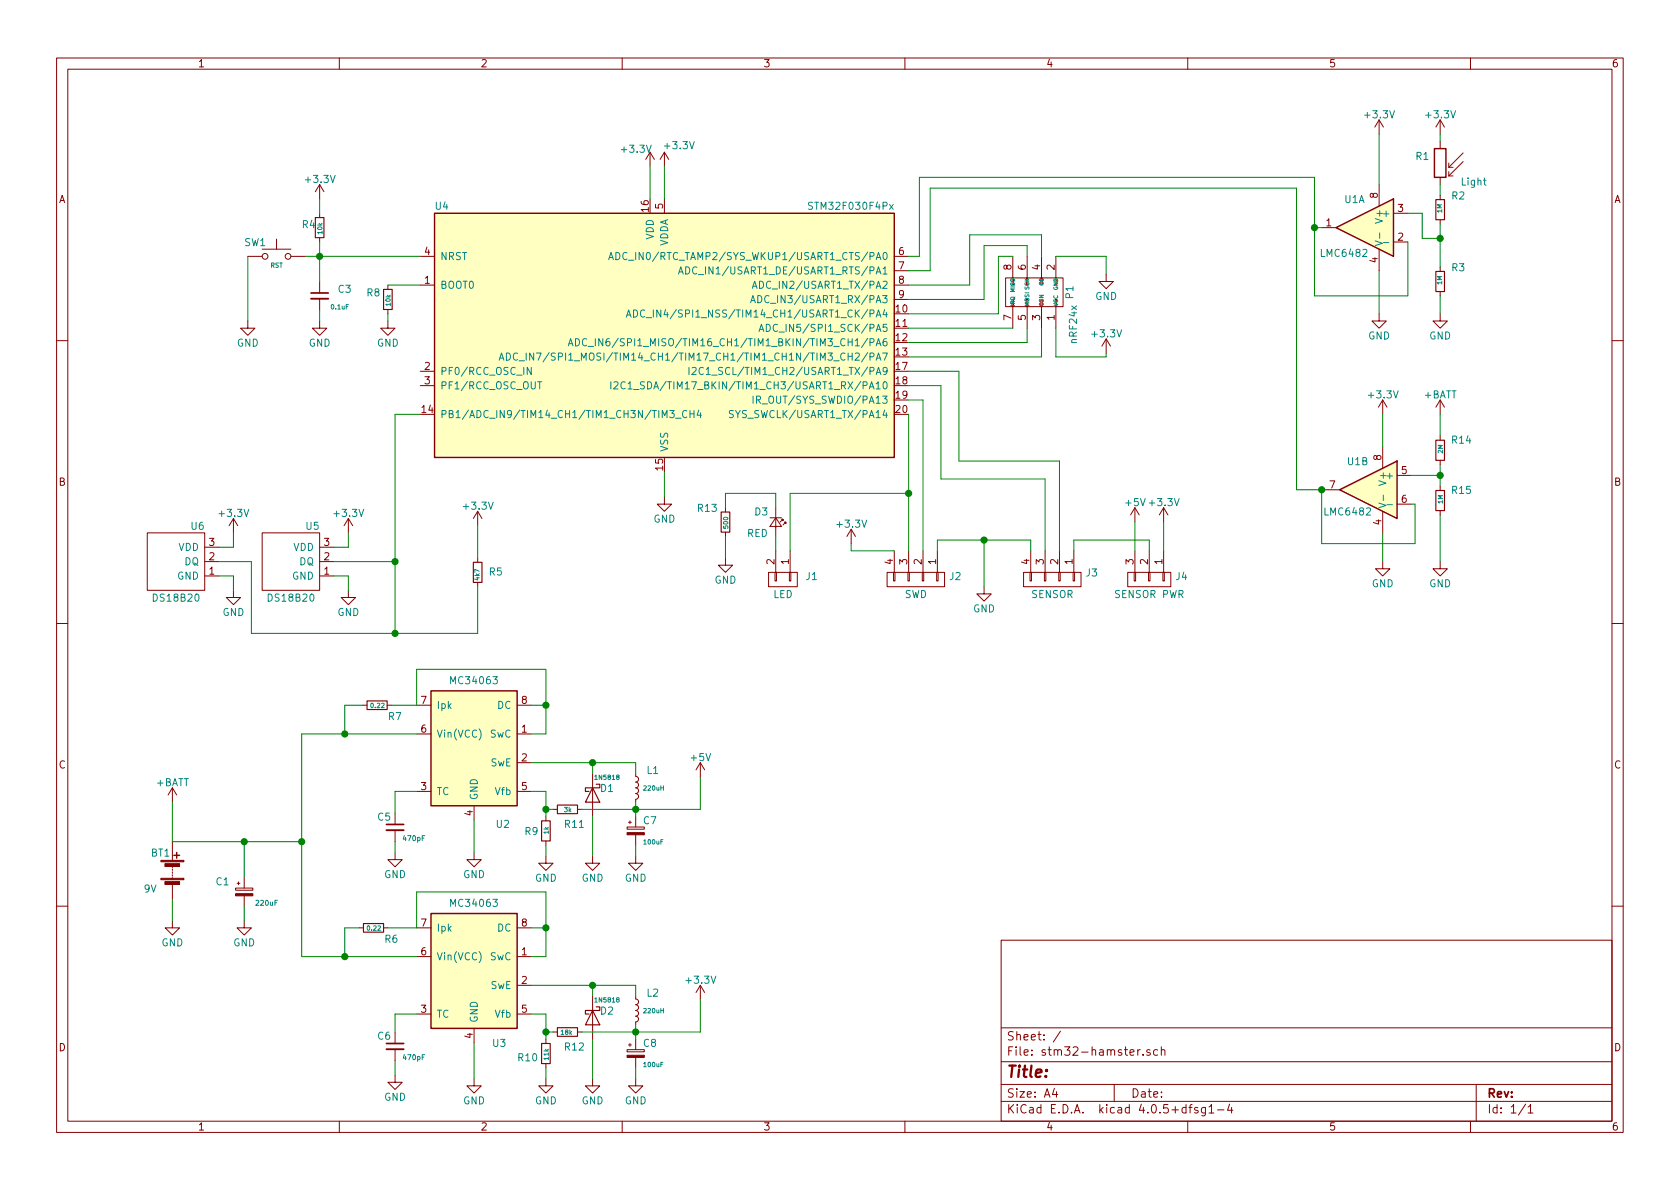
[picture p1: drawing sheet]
<svg xmlns="http://www.w3.org/2000/svg" width="297mm" height="210mm" viewBox="0 0 297 210" stroke-linecap="round" stroke-linejoin="round" font-family="sans-serif">
<g fill="none" stroke="#840000" stroke-width=".18">
<path d="M10 10.3h277v189.9h-277zM12 12.2h273v186.1h-273zM60 10.3v1.9M110 10.3v1.9M160 10.3v1.9M210 10.3v1.9M260 10.3v1.9M56.5 32.6v2.6M56.5 37.7v.8M56.5 32.6l-.7 1.3M56.5 32.6l.8 1.3M114.9 26.9l-.7 1.3"/>
<path d="M114.9 26.9v2.6M114.9 26.9l.8 1.3M117.5 26.9v2.6M117.5 35.2v2.5M117.5 26.9l-.8 1.3M117.5 26.9l.7 1.3M243.8 21.2v2.5M243.8 32.6v3.8M243.8 21.2l.8 1.3M243.8 21.2l-.7 1.3M246.4 37.7h2.5M254.6 21.2l.8 1.3"/>
<path d="M254.6 21.2v2.5M254.6 25v1.3M254.6 31.4v1.2M254.6 34.5v.8M254.6 38.9v.7M254.6 21.2l-.7 1.3M256.2 31.1h.7M256.2 28.8v.8M256.2 30.3v.8M256.2 29.6h.7M258.7 28.6l-2.5 2.5M258.7 27l-2.5 2.6"/>
<path d="M43.8 56.8v1.2h1.3l-1.3 1.3-1.3-1.3h1.3M43.8 45.3h2.6M46.4 44.1h5M48.9 42.3v1.8M51.4 45.3h2.6M56.5 56.8v1.2h1.3l-1.3 1.3-1.3-1.3h1.3M56.5 42v.8M56.5 49.8v2M56.5 52.8v2.1M68.6 56.8v1.2h1.2l-1.2 1.3-1.3-1.3h1.3M68.6 50.4v.8M68.6 54.7v.8"/>
<path d="M74.3 50.4h2.5M74.3 45.3h2.5M158.1 50.4h2.6M158.1 45.3h2.6M158.1 47.9h2.6M158.1 53h2.6M177.8 49.1h10.2v5.1h-10.2zM179.1 45.3v3.8M179.1 54.2v3.8M181.6 45.3v3.8M181.6 54.2v3.8M184.1 45.3v3.8"/>
<path d="M184.1 54.2v3.8M186.7 45.3v3.8M186.7 54.2v3.8M195.6 48.5v1.3h1.2l-1.2 1.2-1.3-1.2h1.3M195.6 59.9l-.8 1.3M195.6 59.9v2.6M195.6 59.9l.7 1.3M233.7 40.3h2.5M243.8 55.5v1.3h-1.2l1.2 1.2 1.3-1.2h-1.3M243.8 44.1v3.8M246.4 42.8h2.5M254.6 55.5v1.3h-1.2l1.2 1.2 1.3-1.2h-1.3"/>
<path d="M254.6 47.2v.8M254.6 51.6v.7M10 60.2h2M74.3 65.7h2.5M74.3 68.2h2.5M244.5 70.7v2.6M244.5 79v3.8M244.5 70.7l-.8 1.3M244.5 70.7l.7 1.3M254.6 70.7v2.6M254.6 77.1v.7M254.6 70.7l-.7 1.3"/>
<path d="M254.6 70.7l.8 1.3M285 60.2h2M26 94.2h10.2v10.2h-10.2zM36.2 99.3h2.5M36.2 96.8h2.5M41.3 91.7l.7 1.3M41.3 91.7v2.5M41.3 91.7l-.8 1.3M46.4 94.2h10.1v10.2h-10.1zM56.5 99.3h2.6M56.5 96.8h2.6M61.6 91.7l.8 1.3"/>
<path d="M61.6 91.7v2.5M61.6 91.7l-.8 1.3M84.5 90.4v2.6M84.5 98.7v.7M84.5 90.4l-.8 1.3M84.5 90.4l.7 1.3M117.5 87.9v1.2h1.2l-1.2 1.3-1.3-1.3h1.3M128.3 98.7v1.2h1.2l-1.2 1.3-1.3-1.3h1.3M128.3 89.8v.7M128.3 94.1v.8M136.1 91.6h2.1M137.2 91.6l1 1.5h-2.1z"/>
<path d="M137.2 89.8v5.1M137.2 97.4v3.8M138.2 91.8h.2v.3v-.3l-.5 .5M138.7 92.3h.2v.3v-.3l-.5 .5M139.7 97.4v3.8M150.5 93.6l-.8 1.3M150.5 93.6v2.5M150.5 93.6l.8 1.3M158.1 97.4v3.8M160.7 97.4v3.8M163.2 97.4v3.8M165.7 97.4v3.8"/>
<path d="M182.2 97.4v3.8M184.8 97.4v3.8M187.3 97.4v3.8M189.9 97.4v3.8M200.7 89.8v2.5M200.7 97.4v3.8M200.7 89.8l-.8 1.3M200.7 89.8l.7 1.3M203.2 97.4v3.8M205.7 89.8v2.5M205.7 97.4v3.8M205.7 89.8l-.7 1.3"/>
<path d="M205.7 89.8l.8 1.3M234.3 86.6h2.6M244.5 99.3v1.3h1.2l-1.2 1.2-1.3-1.2h1.3M244.5 90.4v3.8M247 84.1h2.6M247 89.1h2.6M254.6 99.3v1.3h1.3l-1.3 1.2-1.2-1.2h1.2M254.6 81.4v.8M254.6 86v.7M254.6 90.3v.8M10 110.3h2M36.2 101.8h2.5"/>
<path d="M41.3 104.4v1.3h-1.3l1.3 1.2 1.2-1.2h-1.2M56.5 101.8h2.6M61.6 104.4v1.3h-1.3l1.3 1.2 1.3-1.2h-1.3M84.5 103v.8M135.9 101.2h5.1v2.6h-5.1zM137 101.2h.3v1.5h-.3zM139.6 101.2h.2v1.5h-.2zM156.8 101.2h10.2v2.6h-10.2zM158 101.2h.2v1.5h-.2zM160.5 101.2h.3v1.5h-.3zM163.1 101.2h.2v1.5h-.2zM165.6 101.2h.3v1.5h-.3z"/>
<path d="M174 103.8v1.2h1.3l-1.3 1.3-1.3-1.3h1.3M181 101.2h10.1v2.6h-10.1zM182.1 101.2h.3v1.5h-.3zM184.7 101.2h.2v1.5h-.2zM187.2 101.2h.3v1.5h-.3zM189.7 101.2h.3v1.5h-.3zM199.4 101.2h7.6v2.6h-7.6zM200.5 101.2h.3v1.5h-.3zM203.1 101.2h.2v1.5h-.2zM205.6 101.2h.3v1.5h-.3zM285 110.3h2M30.5 139.3v2.6"/>
<path d="M30.5 139.3l-.8 1.3M30.5 139.3l.7 1.3M64.1 124.7h.8M68.5 124.7h.7M73.7 129.8h2.5M73.7 139.9h2.5M73.7 124.7h2.5M91.4 129.8h2.6M91.4 134.9h2.6M91.4 139.9h2.6M91.4 124.7h2.6M104.8 136.8v7.6"/>
<path d="M112.4 136.8v.5l.3 .1 .2 .3-.1 .4-.4 .2 .3 .1 .2 .3-.1 .4-.4 .2 .3 .1 .2 .3-.1 .5-.4 .1 .3 .2 .2 .2-.1 .5-.4 .1v.6M123.8 134.9l-.7 1.2M123.8 134.9v2.5M123.8 134.9l.8 1.2M30.5 148.8v3.3M30.5 153.2v.2M30.5 153.7v.2M30.5 154.2v.2M30.5 154.7v.2M30.5 155.2v.2M30.5 156.5v2.5M41.7 157h3v.4h-3z"/>
<path d="M41.9 156.2h.5M42.2 156v.5M43.2 155.2v1.8M43.2 158.4v1.9M69.8 150.7v1.3h1.3l-1.3 1.3-1.2-1.3h1.2M69.8 143.8v2M69.8 146.8v2M83.8 150.7v1.3h1.3l-1.3 1.3-1.3-1.3h1.3M83.8 142.5v2.5M96.5 151.4v1.2h1.3l-1.3 1.3-1.3-1.3h1.3M96.5 144.4v.8M96.5 148.7v.8"/>
<path d="M97.8 143.1h.8M102.1 143.1h.8M104.8 151.4v1.2h1.2l-1.2 1.3-1.3-1.3h1.3M110.9 146.2h3v.4h-3zM111.1 145.4h.5M111.4 145.2v.5M112.4 151.4v1.2h1.3l-1.3 1.3-1.3-1.3h1.3M112.4 144.4v1.8M112.4 147.6v1.9M10 160.2h2M30.5 162.8v1.3h1.2l-1.2 1.2-1.3-1.2h1.3M43.2 162.8v1.3h1.2l-1.2 1.2-1.3-1.2h1.3"/>
<path d="M63.5 164.1h.8M67.8 164.1h.8M73.7 169.2h2.5M73.7 179.3h2.5M73.7 164.1h2.5M91.4 169.2h2.6M91.4 174.2h2.6M91.4 179.3h2.6M91.4 164.1h2.6M104.8 176.1v7.7M112.4 176.1v.6l.3 .1 .2 .3-.1 .4-.4 .2 .3 .1 .2 .3-.1 .4-.4 .2 .3 .1 .2 .3-.1 .4-.4 .2 .3 .1 .2 .3-.1 .4-.4 .2v.5M123.8 174.2v2.6"/>
<path d="M123.8 174.2l-.7 1.3M123.8 174.2l.8 1.3M177 166.3h108v32h-108zM285 160.2h2M60 198.3v1.9M69.8 190.1v1.3h1.3l-1.3 1.3-1.2-1.3h1.2M69.8 182.5v2M69.8 185.5v2.1M83.8 190.7v1.3h1.3l-1.3 1.3-1.3-1.3h1.3M83.8 181.9v2.5M96.5 190.7v1.3h1.3l-1.3 1.3-1.3-1.3h1.3M96.5 183.8v.7"/>
<path d="M96.5 188.1v.7M97.8 182.5h.8M102.1 182.5h.8M104.8 190.7v1.3h1.2l-1.2 1.3-1.3-1.3h1.3M110 198.3v1.9M110.9 185.6h3v.4h-3zM111.1 184.8h.5M111.4 184.5v.5M112.4 190.7v1.3h1.3l-1.3 1.3-1.3-1.3h1.3M112.4 183.8v1.8M112.4 187v1.8M160 198.3v1.9"/>
<path d="M177 194.8h108M177 191.8h108M177 187.8h108M177 181.8h108M186.4 192.5l-.3 1h.9M186.8 193v1M187.5 182.3l-1.3 2M197 191.8v3M201.2 185.6v1M201.6 185.6l-.4 .3M202.1 186.5v.1M203.3 185.7a.37 .37 0 0 0-.6 .1l.1 .2 .5 .2 .1 .1-.2 .3-.5-.1"/>
<path d="M204.7 185.7l-.5-.1-.2 .3v.6l.2 .1 .5-.1M205.3 185.7l.2-.1 .4 .1 .1 .9M205.3 185.1v1.5M210 198.3v1.9M210.2 195.8h.6M210.8 195.3l-.4 .2v1.3M211.8 195.9a.37 .37 0 0 0-.6 .1l.1 .3 .5 .1 .1 .1-.3 .3-.4-.1M213.1 195.8v1.4l-.2 .1h-.4M213.1 195.9l-.4-.1-.3 .3 .1 .6 .2 .1 .4-.1M213.8 195.8l.4-.5v1.5M213.8 196.8h.8M215.3 196.3h1.1"/>
<path d="M217.4 195.2l-.4 1.1h1M217.8 195.8v1M260 198.3v1.9M261 191.8v6.5M269.7 195.2l-1.2 2M270.2 195.8l.4-.5v1.5M270.2 196.8h.8"/>
<circle cx="46.9" cy="45.3" r=".51"/>
<circle cx="50.9" cy="45.3" r=".51"/>
</g>
<g fill="#ffffc2" stroke="#ffffc2" stroke-width=".18">
<path d="M76.8 37.7h81.3v43.2h-81.3z"/>
<path d="M236.2 40.3l10.2-5.1v10.1z"/>
<path d="M236.9 86.6l10.1-5.1v10.2z"/>
<path d="M76.2 122.2h15.2v20.3h-15.2z"/>
<path d="M76.2 161.5h15.2v20.4h-15.2z"/>
</g>
<path d="M76.8 37.7h81.3v43.2h-81.3zM253.6 26.3h2.1v5.1h-2.1zM236.2 40.3l10.2-5.1v10.1zM236.9 86.6l10.1-5.1v10.2zM76.2 122.2h15.2v20.3h-15.2zM30.7 151.3h1M31.2 150.7v1.1M76.2 161.5h15.2v20.4h-15.2z" fill="none" stroke="#840000" stroke-width=".25"/>
<g fill="none" stroke="#008484" stroke-width=".18">
<path d="M157.3 36.2l.6 .8M157.9 36.2l-.6 .8M101.8 59.9a.64 .64 0 0 1 .7 .6 .64 .64 0 0 1-.7 .7zM103.7 60a.5 .5 0 0 0-.6 0 .5 .5 0 0 0-.1 .6l.1 .4a.41 .41 0 0 0 .6 0M105.3 59.9v1.3M106.6 59.9v1.3l-.7-1.3v1.3M107.6 45.9l.4-1.3 .5 1.3M107.7 45.5h.6M108.9 44.6a.64 .64 0 0 1 .7 .7 .64 .64 0 0 1-.7 .6zM110.7 56.1l.5-1.3 .4 1.3M110.9 44.7a.5 .5 0 0 0-.6 .1 .5 .5 0 0 0-.2 .6l.1 .3a.41 .41 0 0 0 .7 .1M110.9 55.7h.6"/>
<path d="M112 54.8a.64 .64 0 0 1 .7 .6 .64 .64 0 0 1-.7 .7zM114 54.9a.5 .5 0 0 0-.6 0 .5 .5 0 0 0-.2 .6l.1 .4a.41 .41 0 0 0 .7 .1M114.2 56.2h1M120 48.5l.4-1.3 .4 1.3M120.1 48.1h.6M121.2 47.2a.64 .64 0 0 1 .8 .6 .64 .64 0 0 1-.8 .7zM132.7 53.5l.4-1.2 .5 1.2M132.8 53.2h.6M133 51l.4-1.3 .5 1.3M133.1 50.6h.6M134 52.3a.64 .64 0 0 1 .7 .6 .64 .64 0 0 1-.7 .6zM134.2 58.6l.4-1.3 .5 1.3"/>
<path d="M134.3 58.2h.6M135.5 57.3a.64 .64 0 0 1 .7 .7 .64 .64 0 0 1-.7 .6zM243.2 42.6l1.2 .4-1.2 .4M243.9 41.2v1M244.6 42.9h1M88.3 63.7l.4-1.3 .4 1.3M88.4 63.3h.6M89.5 62.4a.64 .64 0 0 1 .8 .7 .64 .64 0 0 1-.8 .6zM91.5 62.5a.5 .5 0 0 0-.6 0 .5 .5 0 0 0-.1 .6l.1 .4a.41 .41 0 0 0 .6 .1M91.8 63.8h.9M93 62.4v1.3M93.9 65v1.2l-.7-1.2v1.2"/>
<path d="M94.4 62.4v1.3l-.8-1.3v1.3M94.8 62.4h.9l-.6 1.3M95.1 67.5h.7M100.5 61.2l.4-1.3 .4 1.3M100.6 60.8h.6M104 61.3h1M108 67.5v1.3M108.6 67.6l.4-.1 .2 .1 .1 .3-.8 .9h.8M110.5 67.6a.5 .5 0 0 0-.6 0 .5 .5 0 0 0-.1 .6l.1 .4a.41 .41 0 0 0 .6 .1M111 67.9l.4-.4v1.3M111 68.8h.8M112 68.9h1"/>
<path d="M118.4 72.6h.8l-.4 .5 .4 .1v.5l-.2 .2-.6-.2M119.5 74h.9M121.4 72.7a.5 .5 0 0 0-.6 0 .5 .5 0 0 0-.1 .6l.1 .4a.41 .41 0 0 0 .6 0M121.8 65v1.2M122 72.6v1.3M122 73.2h.7M122.4 65.1l.5-.1 .1 .1 .1 .2-.8 .9h.8M122.7 72.6v1.3M123.5 72.5l-.2 .9h.7M123.9 73v.9M124.4 65.1a.5 .5 0 0 0-.7 0 .5 .5 0 0 0-.1 .6l.1 .3a.41 .41 0 0 0 .7 .1M129.7 72.6l-.7 .1v.4l.5 .2 .2 .3-.3 .3-.4-.1"/>
<path d="M133.1 70v1.3M133.8 70.7l.6-.1v-.5l-.6-.1v1.3M134.1 70.7l.4 .6M243.8 88.9l1.3 .5-1.3 .4M244.6 87.5v1M245.2 89.2h1"/>
</g>
<g fill="none" stroke="#840000" stroke-width=".2">
<path d="M55.8 38.5h1.5v3.5h-1.5zM253.9 35.3h1.5v3.6h-1.5zM67.8 51.2h1.5v3.5h-1.5zM253.9 48h1.5v3.6h-1.5zM253.9 77.8h1.5v3.6h-1.5zM83.7 99.4h1.5v3.6h-1.5zM127.5 90.5h1.5v3.6h-1.5zM253.9 86.7h1.5v3.6h-1.5zM64.9 123.9h3.6v1.6h-3.6zM104.8 139.3l1.2 2.6h-2.5zM105.4 138.7h.6v.6h-2.5v.6h.6M95.8 145.2h1.5v3.5h-1.5z"/>
<path d="M98.6 142.4h3.5v1.5h-3.5zM64.3 163.3h3.5v1.5h-3.5zM104.8 178.7l1.2 2.5h-2.5zM105.4 178h.6v.7h-2.5v.6h.6M95.8 184.5h1.5v3.6h-1.5zM98.6 181.7h3.5v1.6h-3.5z"/>
</g>
<path d="M55 52.8h3M68.3 146.8h3.1M68.3 185.5h3.1" fill="none" stroke="#840000" stroke-width=".33"/>
<path d="M55 51.8h3M68.3 145.8h3.1M68.3 184.5h3.1" fill="none" stroke="#840000" stroke-width=".3"/>
<g fill="#840000" stroke="#840000" stroke-width=".18">
<path d="M28.4 155.3h4.1v.3h-4.1z"/>
<path d="M28.4 152.1h4.1v.3h-4.1z"/>
<path d="M29.2 155.9h2.5v.5h-2.5z"/>
<path d="M29.2 152.7h2.5v.5h-2.5z"/>
<path d="M41.7 158h3v.4h-3z"/>
<path d="M110.9 147.2h3v.4h-3z"/>
<path d="M110.9 186.6h3v.4h-3z"/>
</g>
<g fill="none" stroke="#008400" stroke-width=".18">
<path d="M56.5 35.2v2.5M114.9 29.5v5.7M117.5 29.5v5.7M243.8 23.7v8.9M248.9 37.7h2.6v4.5h3.1M254.6 23.7v1.3M254.6 32.6v1.9M254.6 39.6v7.6M43.8 45.3v11.5M54 45.3h20.3M56.5 42.8v7M56.5 54.9v1.9"/>
<path d="M68.6 50.4h5.7M68.6 55.5v1.3M160.7 47.9h3.8v-14.6h64.7v53.3h5.1M160.7 58h18.4M179.1 45.3h-2.6v10.2h-15.8M181.6 45.3v-1.9h-7.6v9.6h-13.3M181.6 58v2.6h-20.9M184.1 58v5.1h-23.4M184.1 45.3v-3.8h-12.7v8.9h-10.7M186.7 58v5.1h8.9v-.6M186.7 45.3h8.9v3.2M232.4 40.3h1.3"/>
<path d="M243.8 47.9v7.6M248.9 42.8v9.5h-16.5v-20.9h-69.8v13.9h-1.9M254.6 52.3v3.2M74.3 73.3h-4.5v38.7M160.7 70.7h2.5v26.7M160.7 73.3v24.1M160.7 68.2h5.7v16.5h18.4v12.7M160.7 65.7h8.8v15.8h17.8v15.9M244.5 73.3v5.7M254.6 73.3v3.8M38.7 99.3h5.7v12.7h40.1v-8.2M41.3 94.2v2.6h-2.6"/>
<path d="M59.1 99.3h10.7M61.6 94.2v2.6h-2.5M84.5 93v5.7M117.5 83.4v4.5M128.3 89.8v-2.6h8.9v2.6M128.3 94.9v3.8M137.2 94.9v2.5M150.5 96.1v1.3h7.6M160.7 87.2h-21v10.2M165.7 97.4v-1.9h16.5v1.9M174 95.5v8.3M189.9 97.4v-1.9h13.3v1.9"/>
<path d="M200.7 92.3v5.1M205.7 92.3v5.1M233.7 86.6v9.5h16.5v-7h-.6M244.5 94.2v5.1M249.6 84.1h5M254.6 82.2v3.8M254.6 91.1v8.2M38.7 101.8h2.6v2.6M59.1 101.8h2.5v2.6M64.1 124.7h-3.1v5.1M69.2 124.7h4.5v-6.3h22.8v11.4h-2.5M73.7 129.8h-20.4v39.4h20.4"/>
<path d="M73.7 139.9h-3.9v3.9M94 139.9h2.5v4.5M94 124.7h2.5M94 134.9h18.4v1.9M104.8 134.9v1.9M123.8 137.4v5.7h-20.9M30.5 141.9v6.9h22.8M30.5 159v3.8M43.2 148.8v6.4M69.8 148.8v1.9M83.8 145v5.7M96.5 149.5v1.9"/>
<path d="M96.5 143.1h1.3M104.8 144.4v7M112.4 141.9v2.5M112.4 149.5v1.9M43.2 160.3v2.5M63.5 164.1h-2.5v5.1M68.6 164.1h5.1v-6.4h22.8v11.5h-2.5M73.7 179.3h-3.9v3.2M94 179.3h2.5v4.5M94 164.1h2.5M94 174.2h18.4v1.9M104.8 174.2v1.9"/>
<path d="M123.8 176.8v5.7h-20.9M69.8 187.6v2.5M83.8 184.4v6.3M96.5 188.8v1.9M96.5 182.5h1.3M104.8 183.8v6.9M112.4 181.2v2.6M112.4 188.8v1.9"/>
</g>
<g fill="#008400" stroke="#008400" stroke-width=".25">
<circle cx="160.7" cy="87.2" r=".51"/>
<circle cx="254.6" cy="42.2" r=".51"/>
<circle cx="56.5" cy="45.3" r=".51"/>
<circle cx="254.6" cy="84.1" r=".51"/>
<circle cx="53.3" cy="148.8" r=".51"/>
<circle cx="43.2" cy="148.8" r=".51"/>
<circle cx="96.5" cy="124.7" r=".51"/>
<circle cx="96.5" cy="164.1" r=".51"/>
<circle cx="61" cy="169.2" r=".51"/>
<circle cx="61" cy="129.8" r=".51"/>
<circle cx="96.5" cy="143.1" r=".51"/>
<circle cx="104.8" cy="134.9" r=".51"/>
<circle cx="112.4" cy="143.1" r=".51"/>
<circle cx="96.5" cy="182.5" r=".51"/>
<circle cx="104.8" cy="174.2" r=".51"/>
<circle cx="112.4" cy="182.5" r=".51"/>
<circle cx="174" cy="95.5" r=".51"/>
<circle cx="69.9" cy="99.3" r=".51"/>
<circle cx="233.7" cy="86.6" r=".51"/>
<circle cx="232.4" cy="40.3" r=".51"/>
<circle cx="69.9" cy="112" r=".51"/>
</g>
<text font-size="2.8" fill="#840000" x="178" y="190.5">Title:</text>
<g font-size="2.1" fill="#840000">
<text x="178" y="184">Sheet: /</text>
<text x="178" y="186.7">File: stm32-hamster.sch</text>
<text x="178" y="196.9">KiCad E.D.A. kicad 4.0.5+dfsg1-4</text>
<text x="178" y="194.1">Size: A4</text>
<text x="200" y="194.1">Date:</text>
<text x="263" y="194.1">Rev:</text>
<text x="263" y="196.9">Id: 1/1</text>
</g>
<g font-size="1.8" fill="#840000">
<text x="35" y="11.9">1</text>
<text x="85" y="11.9">2</text>
<text x="135" y="11.9">3</text>
<text x="185" y="11.9">4</text>
<text x="235" y="11.9">5</text>
<text x="285" y="11.9">6</text>
<text x="10.4" y="35.9">A</text>
<text x="243.6" y="35" transform="rotate(-90 243.6 35)">8</text>
<text x="285.4" y="35.9">A</text>
<text x="114.7" y="37.4" transform="rotate(-90 114.7 37.4)">16</text>
<text x="117.2" y="36.9" transform="rotate(-90 117.2 36.9)">5</text>
<text x="234.5" y="40">1</text>
<text x="247.2" y="37.5">3</text>
<text x="75.1" y="45.1">4</text>
<text x="158.9" y="45.1">6</text>
<text x="158.9" y="47.6">7</text>
<text x="178.8" y="47.7" transform="rotate(-90 178.8 47.7)">8</text>
<text x="181.4" y="47.7" transform="rotate(-90 181.4 47.7)">6</text>
<text x="183.9" y="47.7" transform="rotate(-90 183.9 47.7)">4</text>
<text x="186.4" y="47.7" transform="rotate(-90 186.4 47.7)">2</text>
<text x="243.6" y="46.5" transform="rotate(-90 243.6 46.5)">4</text>
<text x="247.2" y="42.5">2</text>
<text x="75.1" y="50.2">1</text>
<text x="158.9" y="50.2">8</text>
<text x="158.9" y="52.7">9</text>
<text x="158.4" y="55.2">10</text>
<text x="158.4" y="57.8">11</text>
<text x="178.8" y="56.6" transform="rotate(-90 178.8 56.6)">7</text>
<text x="181.4" y="56.6" transform="rotate(-90 181.4 56.6)">5</text>
<text x="183.9" y="56.6" transform="rotate(-90 183.9 56.6)">3</text>
<text x="186.4" y="56.6" transform="rotate(-90 186.4 56.6)">1</text>
<text x="75.1" y="65.4">2</text>
<text x="158.4" y="60.3">12</text>
<text x="158.4" y="62.9">13</text>
<text x="158.4" y="65.4">17</text>
<text x="75.1" y="67.9">3</text>
<text x="158.4" y="67.9">18</text>
<text x="158.4" y="70.5">19</text>
<text x="74.6" y="73">14</text>
<text x="158.4" y="73">20</text>
<text x="117.2" y="83.1" transform="rotate(-90 117.2 83.1)">15</text>
<text x="244.2" y="81.4" transform="rotate(-90 244.2 81.4)">8</text>
<text x="247.8" y="83.8">5</text>
<text x="10.4" y="85.9">B</text>
<text x="235.1" y="86.4">7</text>
<text x="247.8" y="88.9">6</text>
<text x="285.4" y="85.9">B</text>
<text x="244.2" y="92.8" transform="rotate(-90 244.2 92.8)">4</text>
<text x="37" y="101.6">1</text>
<text x="37" y="99.1">2</text>
<text x="37" y="96.5">3</text>
<text x="57.3" y="101.6">1</text>
<text x="57.3" y="99.1">2</text>
<text x="57.3" y="96.5">3</text>
<text x="136.9" y="99.8" transform="rotate(-90 136.9 99.8)">2</text>
<text x="139.4" y="99.8" transform="rotate(-90 139.4 99.8)">1</text>
<text x="157.9" y="99.8" transform="rotate(-90 157.9 99.8)">4</text>
<text x="160.4" y="99.8" transform="rotate(-90 160.4 99.8)">3</text>
<text x="162.9" y="99.8" transform="rotate(-90 162.9 99.8)">2</text>
<text x="165.5" y="99.8" transform="rotate(-90 165.5 99.8)">1</text>
<text x="182" y="99.8" transform="rotate(-90 182 99.8)">4</text>
<text x="184.5" y="99.8" transform="rotate(-90 184.5 99.8)">3</text>
<text x="187.1" y="99.8" transform="rotate(-90 187.1 99.8)">2</text>
<text x="189.6" y="99.8" transform="rotate(-90 189.6 99.8)">1</text>
<text x="200.4" y="99.8" transform="rotate(-90 200.4 99.8)">3</text>
<text x="202.9" y="99.8" transform="rotate(-90 202.9 99.8)">2</text>
<text x="205.5" y="99.8" transform="rotate(-90 205.5 99.8)">1</text>
<text x="74.4" y="124.5">7</text>
<text x="92.2" y="124.5">8</text>
<text x="74.4" y="129.5">6</text>
<text x="92.2" y="129.5">1</text>
<text x="10.4" y="135.9">C</text>
<text x="92.2" y="134.6">2</text>
<text x="285.4" y="135.9">C</text>
<text x="74.4" y="139.7">3</text>
<text x="92.2" y="139.7">5</text>
<text x="83.6" y="144.2" transform="rotate(-90 83.6 144.2)">4</text>
<text x="74.4" y="163.8">7</text>
<text x="92.2" y="163.8">8</text>
<text x="74.4" y="168.9">6</text>
<text x="92.2" y="168.9">1</text>
<text x="92.2" y="174">2</text>
<text x="74.4" y="179.1">3</text>
<text x="92.2" y="179.1">5</text>
<text x="10.4" y="185.9">D</text>
<text x="83.6" y="183.6" transform="rotate(-90 83.6 183.6)">4</text>
<text x="285.4" y="185.9">D</text>
<text x="35" y="199.9">1</text>
<text x="85" y="199.9">2</text>
<text x="135" y="199.9">3</text>
<text x="185" y="199.9">4</text>
<text x="235" y="199.9">5</text>
<text x="285" y="199.9">6</text>
</g>
<g font-size="1.8" fill="#008484">
<text x="241.5" y="20.9">+3.3V</text>
<text x="252.3" y="20.9">+3.3V</text>
<text x="110.1" y="27">+3.3V</text>
<text x="117.7" y="26.4">+3.3V</text>
<text x="250.4" y="28.3">R1</text>
<text x="54.2" y="32.3">+3.3V</text>
<text x="237.7" y="35.9">U1A</text>
<text x="256.7" y="35.2">R2</text>
<text x="258.4" y="32.8">Light</text>
<text x="53.5" y="40.3">R4</text>
<text x="77" y="37.1">U4</text>
<text x="143.4" y="37.1">STM32F030F4Px</text>
<text x="244.5" y="39.2" transform="rotate(-90 244.5 39.2)">V+</text>
<text x="244.8" y="38.3">+</text>
<text x="43.2" y="43.5">SW1</text>
<text x="77.9" y="46">NRST</text>
<text x="111" y="46">ADC_IN0/RTC_TAMP2/SYS_WKUP1/USART1_CTS/PA0</text>
<text x="115.6" y="42.5" transform="rotate(-90 115.6 42.5)">VDD</text>
<text x="118.1" y="43.7" transform="rotate(-90 118.1 43.7)">VDDA</text>
<text x="233.7" y="45.4">LMC6482</text>
<text x="256.7" y="47.9">R3</text>
<text x="59.8" y="51.8">C3</text>
<text x="64.9" y="52.4">R8</text>
<text x="77.9" y="51">BOOT0</text>
<text x="122.5" y="48.5">ADC_IN1/USART1_DE/USART1_RTS/PA1</text>
<text x="134.6" y="53.6">ADC_IN3/USART1_RX/PA3</text>
<text x="134.8" y="51">ADC_IN2/USART1_TX/PA2</text>
<text x="189.8" y="52.8" transform="rotate(-90 189.8 52.8)">P1</text>
<text x="193.6" y="53">GND</text>
<text x="115.5" y="56.1">ADC_IN4/SPI1_NSS/TIM14_CH1/USART1_CK/PA4</text>
<text x="136.6" y="58.7">ADC_IN5/SPI1_SCK/PA5</text>
<text x="193.2" y="59.6">+3.3V</text>
<text x="41.9" y="61.3">GND</text>
<text x="54.6" y="61.3">GND</text>
<text x="66.6" y="61.3">GND</text>
<text x="96.4" y="63.7">ADC_IN7/SPI1_MOSI/TIM14_CH1/TIM17_CH1/TIM1_CH1N/TIM3_CH2/PA7</text>
<text x="106.9" y="61.2">ADC_IN6/SPI1_MISO/TIM16_CH1/TIM1_BKIN/TIM3_CH1/PA6</text>
<text x="190.4" y="60.6" transform="rotate(-90 190.4 60.6)">nRF24x</text>
<text x="241.9" y="60">GND</text>
<text x="252.7" y="60">GND</text>
<text x="77.9" y="66.3">PF0/RCC_OSC_IN</text>
<text x="77.9" y="68.8">PF1/RCC_OSC_OUT</text>
<text x="112.9" y="68.8">I2C1_SDA/TIM17_BKIN/TIM1_CH3/USART1_RX/PA10</text>
<text x="125.1" y="66.3">I2C1_SCL/TIM1_CH2/USART1_TX/PA9</text>
<text x="134.7" y="71.4">IR_OUT/SYS_SWDIO/PA13</text>
<text x="242.1" y="70.4">+3.3V</text>
<text x="251.8" y="70.4">+BATT</text>
<text x="77.9" y="73.9">PB1/ADC_IN9/TIM14_CH1/TIM1_CH3N/TIM3_CH4</text>
<text x="130.4" y="73.9">SYS_SWCLK/USART1_TX/PA14</text>
<text x="118.1" y="79.9" transform="rotate(-90 118.1 79.9)">VSS</text>
<text x="238.3" y="82.2">U1B</text>
<text x="256.8" y="78.4">R14</text>
<text x="199.1" y="89.5">+5V +3.3V</text>
<text x="245.1" y="85.5" transform="rotate(-90 245.1 85.5)">V+</text>
<text x="245.5" y="84.7">+</text>
<text x="256.8" y="87.3">R15</text>
<text x="33.8" y="93.7">U6</text>
<text x="38.9" y="91.4">+3.3V</text>
<text x="54.1" y="93.7">U5</text>
<text x="59.2" y="91.4">+3.3V</text>
<text x="82.1" y="90.1">+3.3V</text>
<text x="115.5" y="92.4">GND</text>
<text x="123.4" y="90.5">R13</text>
<text x="132.1" y="94.9">RED</text>
<text x="133.5" y="91.1">D3</text>
<text x="148.2" y="93.3">+3.3V</text>
<text x="234.4" y="91.1">LMC6482</text>
<text x="31.4" y="97.4">VDD</text>
<text x="32.5" y="99.9">DQ</text>
<text x="51.8" y="97.4">VDD</text>
<text x="52.9" y="99.9">DQ</text>
<text x="86.5" y="101.7">R5</text>
<text x="192.1" y="101.9">J3</text>
<text x="27.3" y="106.4">DS18B20</text>
<text x="31.2" y="102.5">GND</text>
<text x="47.6" y="106.4">DS18B20</text>
<text x="51.6" y="102.5">GND</text>
<text x="126.3" y="103.2">GND</text>
<text x="136.7" y="105.7">LED</text>
<text x="142.5" y="102.6">J1</text>
<text x="159.9" y="105.7">SWD</text>
<text x="167.9" y="102.6">J2</text>
<text x="182.3" y="105.7">SENSOR</text>
<text x="197.2" y="105.7">SENSOR PWR</text>
<text x="207.9" y="102.6">J4</text>
<text x="242.5" y="103.8">GND</text>
<text x="252.7" y="103.8">GND</text>
<text x="39.3" y="108.9">GND</text>
<text x="59.6" y="108.9">GND</text>
<text x="172" y="108.3">GND</text>
<text x="77.2" y="125.3">Ipk</text>
<text x="79.9" y="121">MC34063</text>
<text x="87.9" y="125.3">DC</text>
<text x="68.7" y="127.3">R7</text>
<text x="77.2" y="130.4">Vin(VCC)</text>
<text x="86.6" y="130.4">SwC</text>
<text x="86.7" y="135.5">SwE</text>
<text x="114.4" y="136.8">L1</text>
<text x="122.2" y="134.6">+5V</text>
<text x="27.6" y="139">+BATT</text>
<text x="77.2" y="140.6">TC</text>
<text x="84.5" y="141.5" transform="rotate(-90 84.5 141.5)">GND</text>
<text x="87.6" y="140.6">Vfb</text>
<text x="106.2" y="140">D1</text>
<text x="66.8" y="145.1">C5</text>
<text x="87.8" y="146.4">U2</text>
<text x="92.8" y="147.6">R9</text>
<text x="99.9" y="146.4">R11</text>
<text x="113.8" y="145.7">C7</text>
<text x="26.7" y="151.5">BT1</text>
<text x="67.9" y="155.3">GND</text>
<text x="81.9" y="155.3">GND</text>
<text x="94.6" y="155.9">GND</text>
<text x="102.8" y="155.9">GND</text>
<text x="110.4" y="155.9">GND</text>
<text x="25.5" y="157.8">9V</text>
<text x="38.2" y="156.5">C1</text>
<text x="79.9" y="160.3">MC34063</text>
<text x="28.5" y="167.3">GND</text>
<text x="41.2" y="167.3">GND</text>
<text x="68.1" y="166.7">R6</text>
<text x="77.2" y="164.7">Ipk</text>
<text x="87.9" y="164.7">DC</text>
<text x="77.2" y="169.8">Vin(VCC)</text>
<text x="86.6" y="169.8">SwC</text>
<text x="121.5" y="173.9">+3.3V</text>
<text x="77.2" y="180">TC</text>
<text x="86.7" y="174.9">SwE</text>
<text x="87.6" y="180">Vfb</text>
<text x="106.2" y="179.4">D2</text>
<text x="114.4" y="176.2">L2</text>
<text x="66.8" y="183.8">C6</text>
<text x="84.5" y="180.8" transform="rotate(-90 84.5 180.8)">GND</text>
<text x="87.1" y="185.1">U3</text>
<text x="99.9" y="185.7">R12</text>
<text x="113.8" y="185.1">C8</text>
<text x="91.7" y="187.6">R10</text>
<text x="67.9" y="194.6">GND</text>
<text x="81.9" y="195.3">GND</text>
<text x="94.6" y="195.3">GND</text>
<text x="102.8" y="195.3">GND</text>
<text x="110.4" y="195.3">GND</text>
</g>
<g font-size="1.2" fill="#008484">
<text x="71.4" y="148.7">470pF</text>
<text x="45.3" y="160.1">220uF</text>
<text x="71.4" y="187.4">470pF</text>
</g>
<g font-size="1.1" fill="#008484">
<text x="57" y="41.3" transform="rotate(-90 57 41.3)">10k</text>
<text x="254.9" y="37.6" transform="rotate(-90 254.9 37.6)">1M</text>
<text x="47.8" y="47.3">RST</text>
<text x="254.9" y="50.3" transform="rotate(-90 254.9 50.3)">1M</text>
<text x="58.6" y="54.7">0.1uF</text>
<text x="69" y="54" transform="rotate(-90 69 54)">10k</text>
<text x="255.1" y="80.2" transform="rotate(-90 255.1 80.2)">2M</text>
<text x="255.1" y="89.1" transform="rotate(-90 255.1 89.1)">1M</text>
<text x="128.7" y="93.4" transform="rotate(-90 128.7 93.4)">500</text>
<text x="84.8" y="102.6" transform="rotate(-90 84.8 102.6)">4k7</text>
<text x="65.7" y="125.2">0.22</text>
<text x="105.4" y="137.9">1N5818</text>
<text x="99.8" y="143.6">3k</text>
<text x="113.9" y="139.8">220uH</text>
<text x="97" y="147.5" transform="rotate(-90 97 147.5)">1k</text>
<text x="113.9" y="149.3">100uF</text>
<text x="65" y="164.5">0.22</text>
<text x="105.4" y="177.2">1N5818</text>
<text x="113.9" y="179.1">220uH</text>
<text x="99.2" y="183">18k</text>
<text x="97" y="187.4" transform="rotate(-90 97 187.4)">11k</text>
<text x="113.9" y="188.7">100uF</text>
</g>
<g font-size="1" fill="#008484">
<text x="179.4" y="51.7" transform="rotate(-90 179.4 51.7)">MISO</text>
<text x="184.5" y="50.5" transform="rotate(-90 184.5 50.5)">CE</text>
<text x="187" y="51.4" transform="rotate(-90 187 51.4)">GND</text>
<text x="179.4" y="54.2" transform="rotate(-90 179.4 54.2)">IRQ</text>
<text x="182" y="54.2" transform="rotate(-90 182 54.2)">MOSI SCK</text>
<text x="184.5" y="54.2" transform="rotate(-90 184.5 54.2)">CSN</text>
<text x="187" y="54.2" transform="rotate(-90 187 54.2)">VCC</text>
</g>
</svg>
